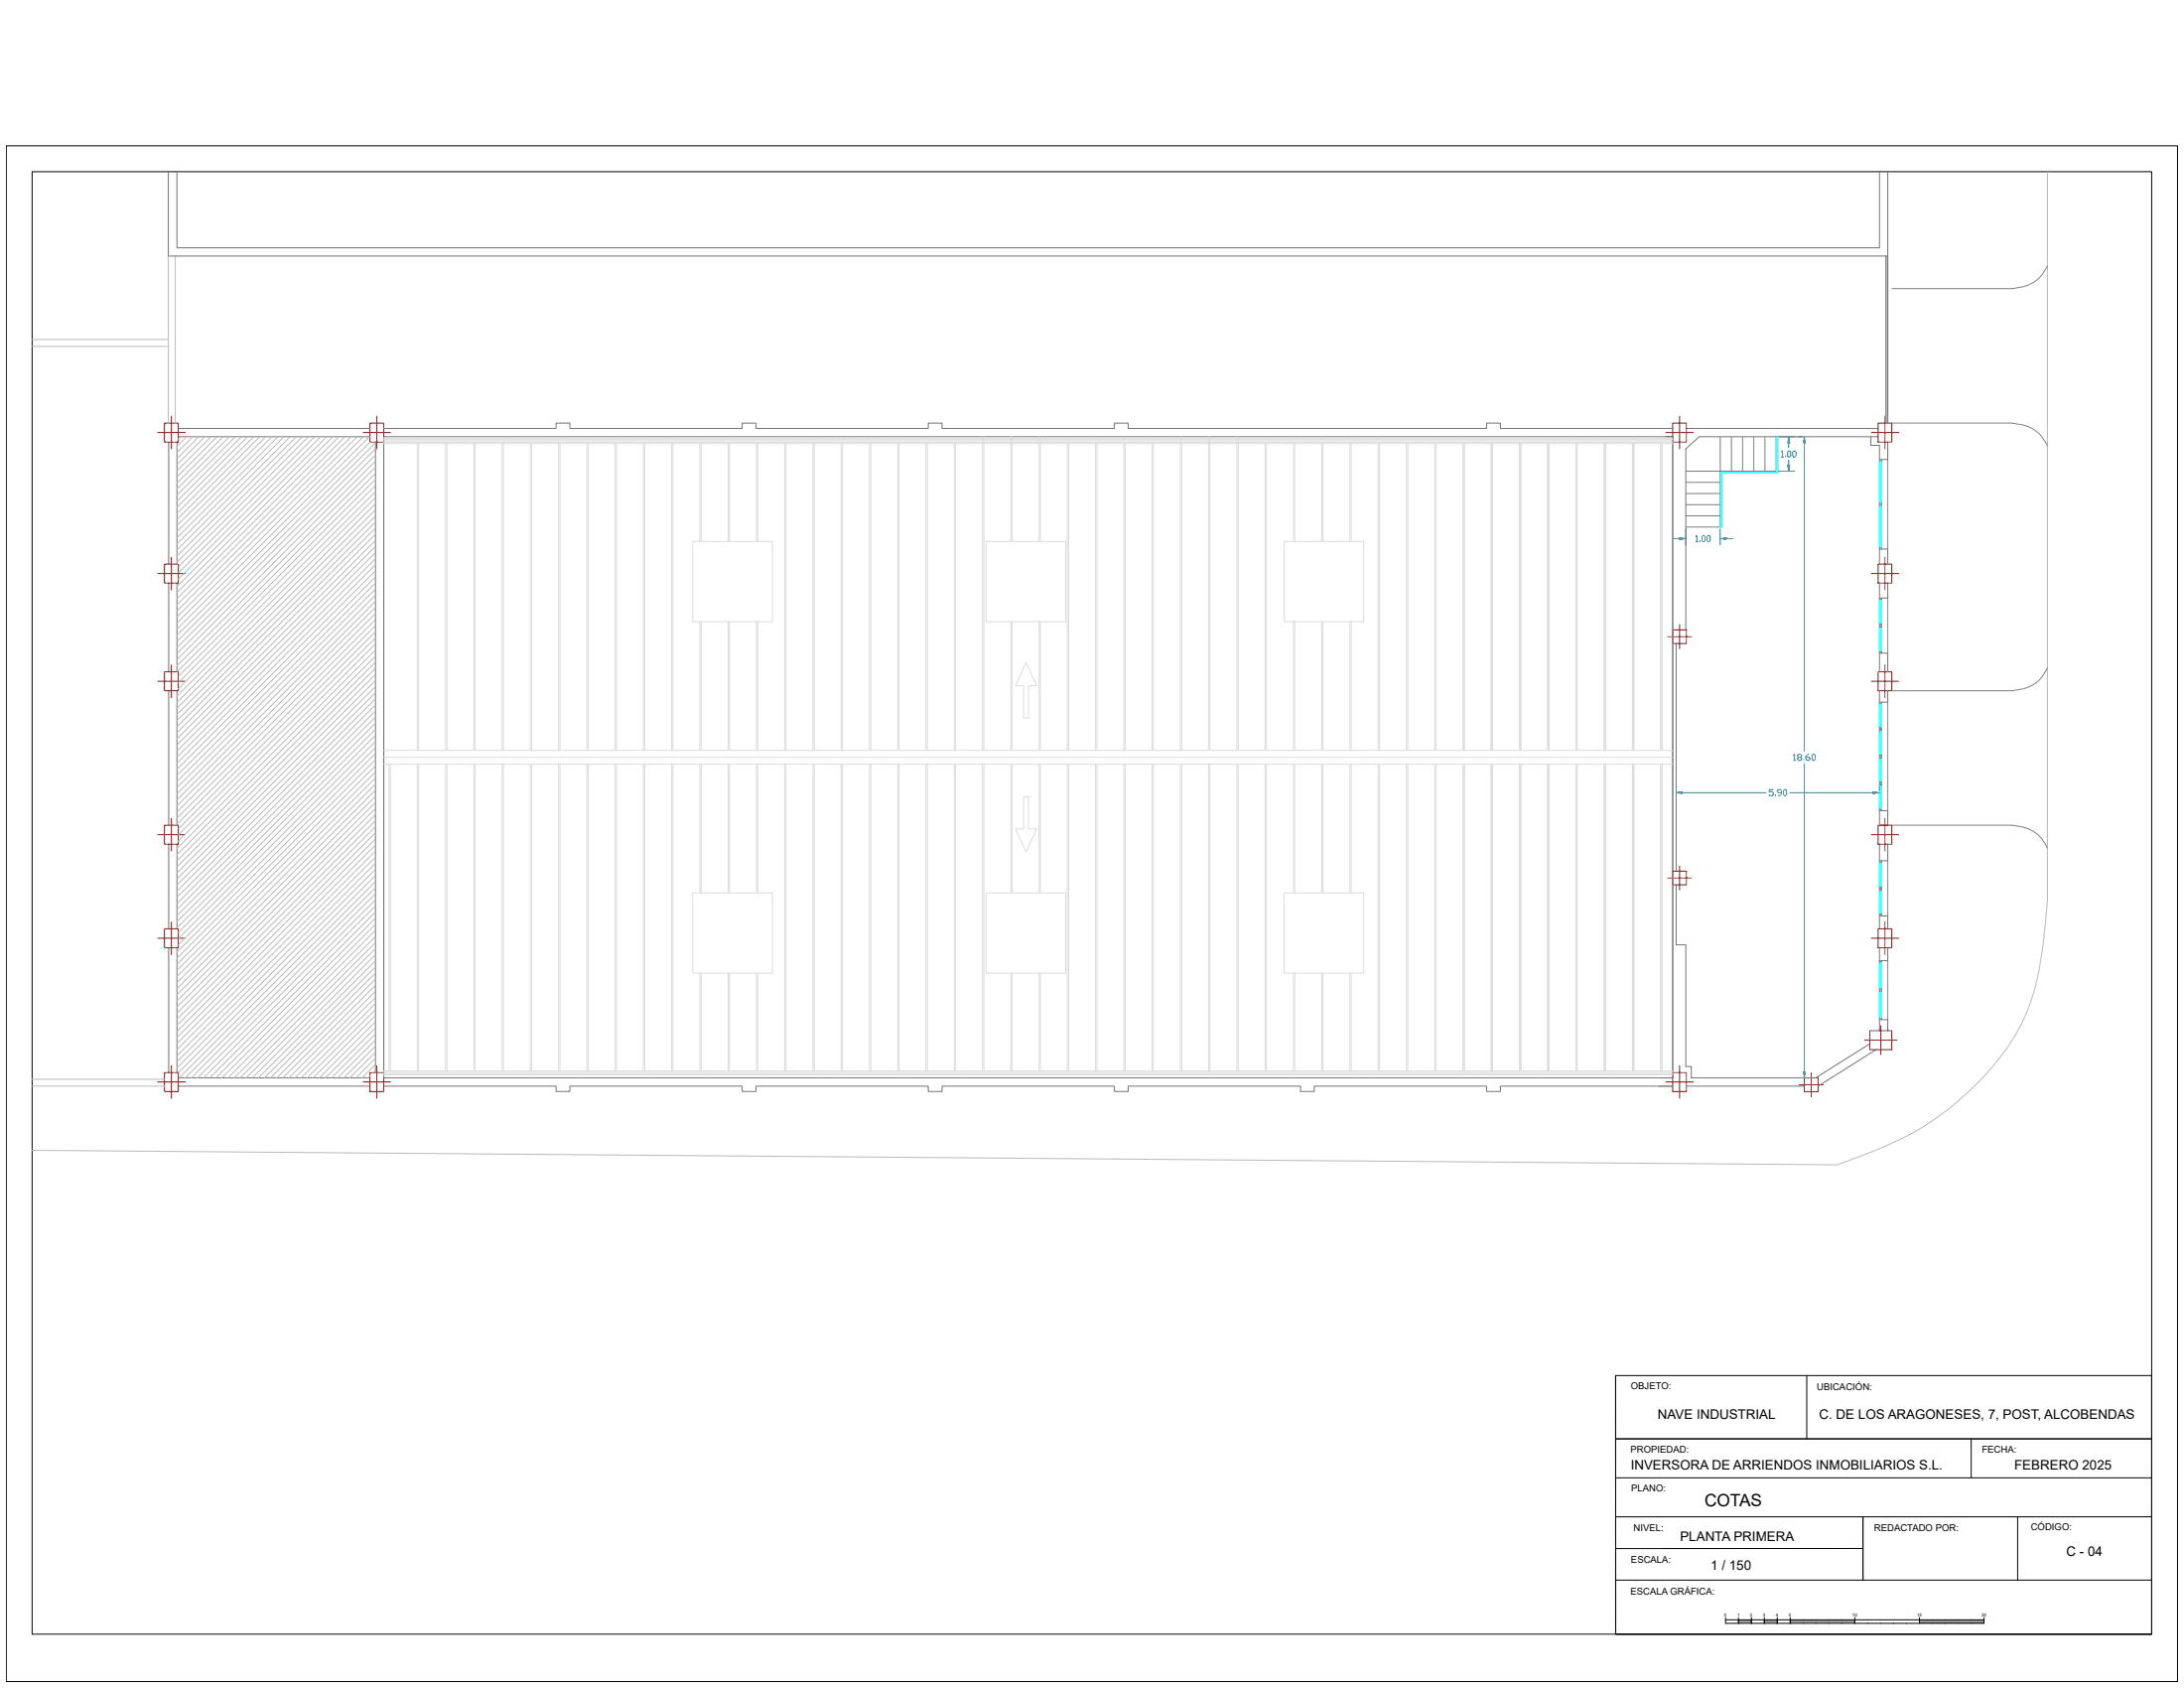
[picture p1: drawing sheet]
<svg xmlns="http://www.w3.org/2000/svg" width="279mm" height="216mm" viewBox="0 0 279 216" stroke-linecap="round" stroke-linejoin="round" font-family="sans-serif">
<!-- layer: Cartelas -->
<path d="M.8 18.7h277.8v196.4h-277.8zM206.7 175.9v33.1h68.6M206.7 175.9h68.6v33.1h-68.6zM206.7 184h68.6M206.7 189h68.6M206.7 194h68.6M238.3 194v8.1M238.3 198.1h-31.6M252.2 184v5M206.7 202.1h68.6M220.8 206.9v.7h1.6" fill="none" stroke="#000" stroke-width=".13"/>
<path d="M222.4 207.2h14.9v.4h-14.9z" fill="#989898"/>
<path d="M220.8 207.2h24.8M222.4 206.9v.7h23.2M224.1 206.9v.7M225.7 206.9v.7M227.4 206.9v.7M229 206.9v.7M237.3 206.9v.7" fill="none" stroke="#000" stroke-width=".13"/>
<path d="M245.6 207.2h8.2v.4h-8.2z" fill="#989898"/>
<path d="M4.1 22h271.2v187h-271.2zM231.1 175.9v8.1M206.7 184h68.6M238.3 194v8.1M258.1 194v8.1M245.6 206.9v.7h8.2v-.7M245.6 207.2h8.2" fill="none" stroke="#000" stroke-width=".13"/>
<!-- layer: Estructura -->
<g fill="none" stroke="#f00" stroke-width=".13">
<path d="M20.2 55.3h3.5M21.1 54.1h1.7v2.4h-1.7zM21.9 53.2v4.2M46.4 55.3h3.6M47.3 54.1h1.8v2.4h-1.8zM48.2 53.2v4.2M213.1 55.3h3.5M214 54.1h1.8v2.4h-1.8zM214.9 53.2v4.2M239.4 55.3h3.5M240.3 54.1h1.7v2.4h-1.7zM241.1 53.2v4.2"/>
<path d="M20.2 73.4h3.5M21.1 72.1h1.7v2.5h-1.7zM21.9 71.3v4.2M214.9 79.9v3.1M239.4 73.4h3.5M240.3 72.1h1.7v2.5h-1.7zM241.1 71.3v4.2M20.2 87.1h3.5M21.1 85.9h1.7v2.5h-1.7zM21.9 85v4.2M213.3 81.4h3.1M214 80.5h1.8v1.8h-1.8z"/>
<path d="M239.4 87.1h3.5M240.3 85.9h1.7v2.5h-1.7zM241.1 85v4.2M20.2 106.8h3.5M21.1 105.5h1.7v2.5h-1.7zM21.1 118.8h1.7v2.4h-1.7zM21.9 104.7v4.2M21.9 117.9v4.2M213.3 112.3h3.1M214 111.4h1.8v1.8h-1.8zM214.9 110.7v3.1M239.4 106.8h3.5"/>
<path d="M240.3 105.5h1.7v2.5h-1.7zM240.3 118.8h1.7v2.4h-1.7zM241.1 104.7v4.2M241.1 117.9v4.2M20.2 138.4h3.5M20.2 120h3.5M21.1 137.2h1.7v2.4h-1.7zM21.9 136.3v4.2M46.4 138.4h3.6M47.3 137.2h1.8v2.4h-1.8zM48.2 136.3v4.2M213.1 138.4h3.5"/>
<path d="M214 137.2h1.8v2.4h-1.8zM214.9 136.3v4.2M230.2 138.7h3.1M230.8 137.9h1.8v1.7h-1.8zM231.7 137.2v3.1M238.5 133h4.2M239.2 131.8h2.8v2.4h-2.8zM239.4 120h3.5M240.6 131.2v3.7"/>
</g>
<!-- layer: Muros -->
<g fill="none" stroke="#767676" stroke-width=".13">
<path d="M21.5 22v10.8h220v-10.8M22.6 22v9.7h217.8v-9.7M21.6 56.5v15.6M22.6 56.5v15.6M22.8 54.8h24.5M22.8 55.9h24.5M48 56.5v80.7M49.1 55.9h164.9v82h-164.9zM49.1 54.8h22v-.7h1.8v.7h22v-.7h1.8v.7h22.1v-.7h1.7v.7h22.1v-.7h1.7v.7h45.9v-.7h1.7v.7h22.1h-.9M49.1 56.5v80.7M213.1 55.9h.9M214 55.9v82h-1.8"/>
<path d="M215.8 54.8h24.5M239.3 55.9v1.1h1.1v1.8h1.1v-2.3M240.3 55.9h-22.9l-1.7 1.5v23.1M21.6 74.6v11.3M22.6 74.6v11.3M240.4 72.1v-1.9h1.1v1.9M240.4 74.6v1.9h1.1v-1.9M21.6 88.4v17.1M22.6 88.4v17.1M214.4 82.3v29.1M240.4 85.9v-2.4h1.1v2.4M240.4 88.4v1.4h1.1v-1.4"/>
<path d="M21.6 108v10.8M22.6 108v10.8M214.4 113.2v7.6h1.3v15.6h.7v1.5h15.9l6.9-4.4M240.4 118.8v-1.7h1.1v1.7M240.4 103.7h1.1v1.8h-1.1zM240.4 108v2.1h1.1v-2.1M21.6 121.2v16M22.6 121.2v16M22.8 137.9h24.5M22.8 138.9h24.5M49.1 138.9h22v.7h1.8v-.7h22v.7h1.8v-.7h22.1v.7h1.7v-.7h22.1v.7h1.7v-.7h22.1v.7h1.7v-.7h22.1v.7h1.7v-.7h22.1h-1.8M215.8 138.9h15"/>
<path d="M240 134.2l-7.4 4.7M240.4 131.8v-1.4h1.1v1.4M240.4 121.2v1.7h1.1v-1.7"/>
</g>
<path d="M220.1 55.9v11.5h-4.4M221.5 55.9v4.4M222.9 55.9v4.4M224.4 55.9v4.4M225.8 55.9v4.4M227.2 55.9v4.4h-11.5M215.7 63.1h4.4M215.7 66h4.4M215.7 64.6h4.4M215.7 61.7h4.4" fill="none" stroke="#808080" stroke-width=".13"/>
<!-- layer: Carpinteria  -->
<g fill="none" stroke="#0ff" stroke-width=".13">
<path d="M240.4 58.9v5.4M240.6 58.9v5.4M240.7 58.9v5.4M240.4 64.7v5.4M240.4 76.7v3.1M240.6 64.7v5.4M240.6 76.7v3.1M240.7 64.7v5.4M240.7 76.7v3.1M240.4 80.2v3.2M240.4 90v3.1M240.4 93.5v3.1"/>
<path d="M240.4 96.9v3.1M240.6 80.2v3.2M240.6 90v3.1M240.6 93.5v3.1M240.6 96.9v3.1M240.7 80.2v3.2M240.7 90v3.1M240.7 93.5v3.1M240.7 96.9v3.1M240.4 100.4v3.1M240.4 110.3v3.1M240.4 113.8v3.2"/>
<path d="M240.6 100.4v3.1M240.6 110.3v3.1M240.6 113.8v3.2M240.7 100.4v3.1M240.7 110.3v3.1M240.7 113.8v3.2M240.4 123.1v3.4M240.4 126.8v3.4M240.6 123.1v3.4M240.6 126.8v3.4M240.7 123.1v3.4M240.7 126.8v3.4"/>
</g>
<g fill="none" stroke="#808080" stroke-width=".13">
<path d="M241.3 32.8v21.3M241.5 32.8v21.3M261.9 34a4.4 4.4 0 0 1-3.1 2.7l-1.4 .2h-15.4M240.4 58.8v.1h.3v-.1M241.5 58.8v11.4M242 54.1h15.4a4.8 4.8 0 0 1 4.5 2.9M240.4 64.3h.3v.4h-.3zM240.4 70.2v-.1h.3v.1M240.4 76.5v.2h.3v-.2M240.4 79.8h.3v.4h-.3zM240.4 64.5h.3M241.5 76.5v7"/>
<path d="M240.4 89.8v.2h.3v-.2M240.4 93.1h.3v.4h-.3zM240.4 93.3h.3M240.4 96.6h.3v.3h-.3zM240.4 96.8h.3M240.4 83.5v-.1h.3v.1M240.4 80h.3M241.5 89.8v13.9M261.9 85.5a4.4 4.4 0 0 1-3.1 2.6l-1.4 .3h-15.4M240.4 103.7v-.2h.3v.2M240.4 100h.3v.4h-.3zM240.4 100.2h.3"/>
<path d="M240.4 110.1v.2h.3v-.2M240.4 113.4h.3v.4h-.3zM240.4 117.1v-.1h.3v.1M240.4 113.6h.3M241.5 110.1v7M242 105.5h15.4a4.8 4.8 0 0 1 4.5 2.9M240.4 122.9v.2h.3v-.2M240.4 126.5h.3v.3h-.3zM240.4 130.4v-.2h.3v.2M240.4 126.6h.3M241.5 122.9v7.5"/>
</g>
<!-- layer: 0 -->
<path d="M227.4 55.9v4.5h-7.1v7h-.2" fill="none" stroke="#0ff" stroke-width=".25"/>
<!-- layer: Cubierta -->
<g fill="none" stroke="#dcdcdc" stroke-width=".13">
<path d="M49.1 56h164.9M49.1 56.2h164.9M49.1 56.4h164.9M49.1 56.6h164.9M49.1 56.7h164.9M53.4 56.7v39.3M53.6 56.7v39.3M57 56.7v39.3M57.2 56.7v39.3M60.6 56.7v39.3M60.8 56.7v39.3M64.2 56.7v39.3"/>
<path d="M64.4 56.7v39.3M67.8 56.7v39.3M68 56.7v39.3M71.5 56.7v39.3M71.6 56.7v39.3M75.1 56.7v39.3M75.3 56.7v39.3M78.7 56.7v39.3M78.9 56.7v39.3M82.3 56.7v39.3M82.5 56.7v39.3M85.9 56.7v39.3"/>
<path d="M86.1 56.7v39.3M89.5 56.7v12.5M89.7 56.7v12.5M93.2 56.7v12.5M93.3 56.7v12.5M96.8 56.7v12.5M96.9 56.7v12.5M100.4 56.7v39.3M100.6 56.7v39.3M104 56.7v39.3M104.2 56.7v39.3M107.6 56.7v39.3"/>
<path d="M107.8 56.7v39.3M111.2 56.7v39.3M111.4 56.7v39.3M114.8 56.7v39.3M115 56.7v39.3M118.5 56.7v39.3M118.6 56.7v39.3M122.1 56.7v39.3M122.3 56.7v39.3M125.7 55.9v40.1M125.9 55.9v40.1M129.3 55.9v13.3"/>
<path d="M129.5 55.9v13.3M132.9 55.9v13.3M133.1 55.9v13.3M136.5 56.7v39.3M136.7 56.7v39.3M140.2 56.7v39.3M140.3 56.7v39.3M143.8 56.7v39.3M143.9 56.7v39.3M147.4 56.7v39.3M147.6 56.7v39.3M151 55.9v40.1"/>
<path d="M151.2 55.9v40.1M154.6 55.9v40.1M154.8 55.9v40.1M158.2 55.9v40.1M158.4 55.9v40.1M161.8 56.7v39.3M162 56.7v39.3M165.5 56.7v12.5M165.6 56.7v12.5M169.1 56.7v12.5M169.3 56.7v12.5M172.7 56.7v12.5"/>
<path d="M172.9 56.7v12.5M176.3 56.7v39.3M176.5 56.7v39.3M179.9 56.7v39.3M180.1 56.7v39.3M183.5 56.7v39.3M183.7 56.7v39.3M187.2 56.7v39.3M187.3 56.7v39.3M190.8 56.7v39.3M190.9 56.7v39.3M194.4 56.7v39.3"/>
<path d="M194.6 56.7v39.3M198 56.7v39.3M198.2 56.7v39.3M201.6 56.7v39.3M201.8 56.7v39.3M205.2 56.7v39.3M205.4 56.7v39.3M208.8 56.7v39.3M209 56.7v39.3M212.5 56.7v39.3M212.6 56.7v39.3M88.6 69.2h10.2v10.3h-10.2z"/>
<path d="M89.5 79.5v16.5M89.7 79.5v16.5M93.2 79.5v16.5M93.3 79.5v16.5M96.8 79.5v16.5M96.9 79.5v16.5M126.1 69.2h10.2v10.3h-10.2zM129.3 79.5v16.5M129.5 79.5v16.5M132.9 79.5v16.5M133.1 79.5v16.5M164.3 69.2h10.2v10.3h-10.2z"/>
<path d="M165.5 79.5v16.5M165.6 79.5v16.5M169.1 79.5v16.5M169.3 79.5v16.5M172.7 79.5v16.5M172.9 79.5v16.5M49.1 96.9h164.9M49.1 96h164.9M49.1 97.7h164.9M49.8 97.7v39.3M49.9 97.7v39.3M53.4 97.7v39.3"/>
<path d="M53.6 97.7v39.3M57 97.7v39.3M57.2 97.7v39.3M60.6 97.7v39.3M60.8 97.7v39.3M64.2 97.7v39.3M64.4 97.7v39.3M67.8 97.7v39.3M68 97.7v39.3M71.5 97.7v39.3M71.6 97.7v39.3M75.1 97.7v39.3"/>
<path d="M75.3 97.7v39.3M78.7 97.7v39.3M78.9 97.7v39.3M82.3 97.7v39.3M82.5 97.7v39.3M85.9 97.7v39.3M86.1 97.7v39.3M89.5 97.7v16.5M89.7 97.7v16.5M93.2 97.7v16.5M93.3 97.7v16.5M96.8 97.7v16.5"/>
<path d="M96.9 97.7v16.5M100.4 97.7v39.3M100.6 97.7v39.3M104 97.7v39.3M104.2 97.7v39.3M107.6 97.7v39.3M107.8 97.7v39.3M111.2 97.7v39.3M111.4 97.7v39.3M114.8 97.7v39.3M115 97.7v39.3M118.5 97.7v39.3"/>
<path d="M118.6 97.7v39.3M122.1 97.7v39.3M122.3 97.7v39.3M125.7 97.7v39.3M125.9 97.7v39.3M129.3 97.7v16.5M129.5 97.7v16.5M131.3 84.7l1.3 3h-1v4.1h-.6v-4.1h-1.1zM132.9 97.7v16.5M133.1 97.7v16.5M136.5 97.7v39.3M136.7 97.7v39.3"/>
<path d="M140.2 97.7v39.3M140.3 97.7v39.3M143.8 97.7v39.3M143.9 97.7v39.3M147.4 97.7v39.3M147.6 97.7v39.3M151 97.7v39.3M151.2 97.7v39.3M154.6 97.7v39.3M154.8 97.7v39.3M158.2 97.7v39.3M158.4 97.7v39.3"/>
<path d="M161.8 97.7v39.3M162 97.7v39.3M165.5 97.7v16.5M165.6 97.7v16.5M169.1 97.7v16.5M169.3 97.7v16.5M172.7 97.7v16.5M172.9 97.7v16.5M176.3 97.7v39.3M176.5 97.7v39.3M179.9 97.7v39.3M180.1 97.7v39.3"/>
<path d="M183.5 97.7v39.3M183.7 97.7v39.3M187.2 97.7v39.3M187.3 97.7v39.3M190.8 97.7v39.3M190.9 97.7v39.3M194.4 97.7v39.3M194.6 97.7v39.3M198 97.7v39.3M198.2 97.7v39.3M201.6 97.7v39.3M201.8 97.7v39.3"/>
<path d="M205.2 97.7v39.3M205.4 97.7v39.3M208.8 97.7v39.3M209 97.7v39.3M212.5 97.7v39.3M212.6 97.7v39.3M88.6 114.2h10.2v10.3h-10.2zM126.1 114.2h10.2v10.3h-10.2zM131 101.9h.6v4.1h1l-1.3 3-1.4-3h1.1zM164.3 114.2h10.2v10.3h-10.2zM49.1 137.5h164.9M49.1 137.3h164.9"/>
<path d="M49.1 137.2h164.9M49.1 137h164.9M89.5 124.5v12.5M89.7 124.5v12.5M93.2 124.5v12.5M93.3 124.5v12.5M96.8 124.5v12.5M96.9 124.5v12.5M129.3 124.5v12.5M129.5 124.5v12.5M132.9 124.5v12.5M133.1 124.5v12.5"/>
<path d="M165.5 124.5v12.5M165.6 124.5v12.5M169.1 124.5v12.5M169.3 124.5v12.5M172.7 124.5v12.5M172.9 124.5v12.5"/>
</g>
<!-- layer: Aceras -->
<path d="M21.5 32.8v21.3M22.4 32.8v21.3M261.9 22v93.2a60.9 60.9 0 0 1-1.7 11.6 27 27 0 0 1-7.7 12.2 37.2 37.2 0 0 1-14.8 9l-2.7 1-230.9-1.9M4.1 44.3h17.4M4.1 43.4h17.4M4.1 138.9h17M4.1 138h17" fill="none" stroke="#bababa" stroke-width=".13"/>
<!-- layer: Cotas -->
<path d="M214.4 101.4l.8-.1v.2zM214.4 100.6v.5M215.2 101.4h10.7M229 101.4h10.7M240.4 100.6v.5" fill="none" stroke="#008ab8" stroke-width=".13"/>
<path d="M214.4 101.4l.8-.1v.2z" fill="#008ab8"/>
<path d="M239.7 101.3l.7 .1-.7 .1z" fill="none" stroke="#008ab8" stroke-width=".13"/>
<path d="M239.7 101.3l.7 .1-.7 .1z" fill="#008ab8"/>
<path d="M214.1 68.9h.8M214.9 68.8l.8 .1-.8 .1zM215.7 67.7v2M220.1 67.7v2M220.9 68.9h.8M226.8 101h-.5v.3h.4l.1 .1v.3l-.1 .1h-.3l-.1-.1M227.1 101.7v.1M227.9 101.4h-.4l-.1-.3 .1-.1h.3l.1 .1v.4l-.3 .3h-.1M228.2 101.1l.1-.1 .3 .1v.6l-.2 .1-.2-.1z" fill="none" stroke="#008ab8" stroke-width=".13"/>
<path d="M214.9 68.8l.8 .1-.8 .1z" fill="#008ab8"/>
<path d="M220.1 68.9l.8-.1v.2z" fill="none" stroke="#008ab8" stroke-width=".13"/>
<path d="M220.1 68.9l.8-.1v.2z" fill="#008ab8"/>
<path d="M230 55.9h.6M230.8 56.7v39.4M216.9 68.6l.2-.1v.8M216.9 69.3h.3M217.5 69.2v.1M217.9 68.5l.2 .1v.6l-.1 .1-.3-.1v-.6zM218.5 68.5l.3 .1v.6l-.1 .1-.3-.1v-.6zM230.8 97.7v39.4M230 137.9h.6M230.7 137.1h.3l-.2 .8z" fill="none" stroke="#008ab8" stroke-width=".13"/>
<path d="M230.7 137.1h.3l-.2 .8z" fill="#008ab8"/>
<path d="M230.8 55.9l.2 .8h-.3z" fill="none" stroke="#008ab8" stroke-width=".13"/>
<path d="M230.8 55.9l.2 .8h-.3z" fill="#008ab8"/>
<path d="M227.5 55.9h2.1M228.7 59.5h.3l-.2 .8zM228.8 56.7v.6M228.8 58.9v.6M227.5 60.3h2.1M229.4 96.6l.2-.1v.8M229.4 97.3h.3M230.1 96.9l-.1-.3 .1-.1h.3l.1 .2-.5 .3 .1 .3h.3l.1-.2-.1-.2M230.8 97.1v.2M231.4 96.5h-.1l-.3 .2v.4l.2 .2h.2l.2-.2-.2-.2h-.4M232 96.5l.2 .1v.5l-.1 .2-.3-.2v-.5z" fill="none" stroke="#008ab8" stroke-width=".13"/>
<path d="M228.7 59.5h.3l-.2 .8z" fill="#008ab8"/>
<path d="M228.8 55.9l.2 .8h-.3z" fill="none" stroke="#008ab8" stroke-width=".13"/>
<path d="M228.8 55.9l.2 .8h-.3z" fill="#008ab8"/>
<path d="M227.9 57.8l.1-.1v.8M227.9 58.5h.3M228.4 58.3v.2M228.8 57.7l.3 .1v.5l-.1 .2-.3-.2v-.5zM229.5 57.7l.3 .1v.5l-.2 .2-.2-.2v-.5z" fill="none" stroke="#008ab8" stroke-width=".13"/>
<!-- layer: Sombreados -->
<g fill="none" stroke="#bababa" stroke-width=".13">
<path d="M23.1 55.9l-.3 .2M23.9 55.9l-1.3 1.2M24.7 55.9l-2.1 2M25.4 55.9l-2.8 2.8M26.2 55.9l-3.6 3.5M27 55.9l-4.4 4.3M27.8 55.9l-5.2 5.1M28.5 55.9l-5.9 5.9M29.3 55.9l-6.7 6.6M30.1 55.9l-7.5 7.4M30.9 55.9l-8.3 8.2M31.7 55.9l-9.1 9"/>
<path d="M32.4 55.9l-9.8 9.8M33.2 55.9l-10.6 10.5M34 55.9l-11.4 11.3M34.8 55.9l-12.2 12.1M35.6 55.9l-13 12.9M36.3 55.9l-13.7 13.7M37.1 55.9l-14.5 14.4M37.9 55.9l-15.3 15.2M38.7 55.9l-16.1 16M39.5 55.9l-16.7 16.6M40.2 55.9l-17.4 17.4M41 55.9l-18.2 18.2"/>
<path d="M41.8 55.9l-19.2 19.1M42.6 55.9l-20 19.9M43.4 55.9l-20.8 20.7M44.1 55.9l-21.5 21.5M44.9 55.9l-22.3 22.2M45.7 55.9l-23.1 23M46.5 55.9l-23.9 23.8M47.3 55.9l-24.7 24.6M47.4 56.5l-24.8 24.8M48 56.6l-25.4 25.4M48 57.4l-25.4 25.4M48 58.2l-25.4 25.4"/>
<path d="M48 59l-25.4 25.4M48 59.8l-25.4 25.4M48 60.5l-25.4 25.4M48 61.3l-25.2 25.2M48 62.1l-25.2 25.2M48 62.9l-25.2 25.2M48 63.7l-25.4 25.3M48 64.4l-25.4 25.4M48 65.2l-25.4 25.4M48 66l-25.4 25.4M48 66.8l-25.4 25.4M48 67.5l-25.4 25.4"/>
<path d="M48 68.3l-25.4 25.4M48 69.1l-25.4 25.4M48 69.9l-25.4 25.4M48 70.7l-25.4 25.4M48 71.4l-25.4 25.4M48 72.2l-25.4 25.4M48 73l-25.4 25.4M48 73.8l-25.4 25.4M48 74.6l-25.4 25.4M48 75.3l-25.4 25.4M48 76.1l-25.4 25.4M48 76.9l-25.4 25.4"/>
<path d="M48 77.7l-25.4 25.4M48 78.5l-25.4 25.4M48 79.2l-25.4 25.4M48 80l-25.4 25.4M48 80.8l-25.2 25.2M48 81.6l-25.2 25.2M48 82.4l-25.2 25.2M48 83.1l-25.4 25.4M48 83.9l-25.4 25.4M48 84.7l-25.4 25.4M48 85.5l-25.4 25.4M48 86.3l-25.4 25.4"/>
<path d="M48 87l-25.4 25.4M48 87.8l-25.4 25.4M48 88.6l-25.4 25.4M48 89.4l-25.4 25.4M48 90.2l-25.4 25.3M48 90.9l-25.4 25.4M48 91.7l-25.4 25.4M48 92.5l-25.4 25.4M48 93.3l-25.4 25.4M48 94l-25.2 25.3M48 94.8l-25.2 25.2M48 95.6l-25.2 25.2"/>
<path d="M48 96.4l-25.4 25.4M48 97.2l-25.4 25.4M48 97.9l-25.4 25.4M48 98.7l-25.4 25.4M48 99.5l-25.4 25.4M48 100.3l-25.4 25.4M48 101.1l-25.4 25.4M48 101.8l-25.4 25.4M48 102.6l-25.4 25.4M48 103.4l-25.4 25.4M48 104.2l-25.4 25.4M48 105l-25.4 25.4"/>
<path d="M48 105.7l-25.4 25.4M48 106.5l-25.4 25.4M48 107.3l-25.4 25.4M48 108.1l-25.4 25.4M48 108.9l-25.4 25.4M48 109.6l-25.4 25.4M48 110.4l-25.4 25.4M48 111.2l-25.4 25.4M48 112l-25.2 25.2M48 112.8l-25.1 25.1M48 113.5l-24.3 24.4M48 114.3l-23.5 23.6"/>
<path d="M48 115.1l-22.7 22.8M48 115.9l-22 22M48 116.7l-21.2 21.2M48 117.4l-20.4 20.5M48 118.2l-19.6 19.7M48 119l-18.8 18.9M48 119.8l-18.1 18.1M47.3 137.6l-.2 .3M48 120.5l-17.3 17.4M48 121.3l-16.5 16.6M48 122.1l-15.7 15.8M48 122.9l-14.9 15"/>
<path d="M48 123.7l-14.2 14.2M48 124.4l-13.4 13.5M48 125.2l-12.6 12.7M48 126l-11.8 11.9M48 126.8l-11 11.1M48 127.6l-10.3 10.3M48 128.3l-9.5 9.6M48 129.1l-8.7 8.8M48 129.9l-7.9 8M48 130.7l-7.1 7.2M48 131.5l-6.4 6.4M48 132.2l-5.6 5.7"/>
<path d="M48 133l-4.8 4.9M48 133.8l-4 4.1M48 134.6l-3.3 3.3M48 135.4l-2.5 2.5M48 136.1l-1.7 1.8M48 136.9l-.2 .3"/>
</g>
<text font-size="2.2" x="218.1" y="192.7">COTAS</text>
<g font-size="1.7">
<text x="212.1" y="181.5">NAVE INDUSTRIAL</text>
<text x="232.7" y="181.5">C. DE LOS ARAGONESES, 7, POST, ALCOBENDAS</text>
<text x="208.6" y="187.9">INVERSORA DE ARRIENDOS INMOBILIARIOS S.L.</text>
<text x="257.7" y="187.9">FEBRERO 2025</text>
<text x="214.9" y="197.1">PLANTA PRIMERA</text>
<text x="218.9" y="200.8">1 / 150</text>
<text x="264.4" y="199">C - 04</text>
</g>
<g font-size="1.2">
<text x="208.6" y="177.7">OBJETO:</text>
<text x="232.4" y="177.8">UBICACIÓN:</text>
<text x="208.6" y="185.8">PROPIEDAD:</text>
<text x="253.5" y="185.8">FECHA:</text>
<text x="208.7" y="190.8">PLANO:</text>
<text x="209" y="195.8">NIVEL:</text>
<text x="239.8" y="195.8">REDACTADO POR:</text>
<text x="259.8" y="195.7">CÓDIGO:</text>
<text x="208.7" y="199.9">ESCALA:</text>
<text x="208.6" y="204">ESCALA GRÁFICA:</text>
</g>
<g font-size=".6">
<text x="220.6" y="206.7">0</text>
<text x="222.3" y="206.7">1</text>
<text x="223.9" y="206.7">2</text>
<text x="225.5" y="206.7">3</text>
<text x="227.2" y="206.7">4</text>
<text x="228.8" y="206.7">5</text>
<text x="237" y="206.7">10</text>
<text x="245.2" y="206.7">15</text>
<text x="253.5" y="206.7">20</text>
</g>
</svg>
